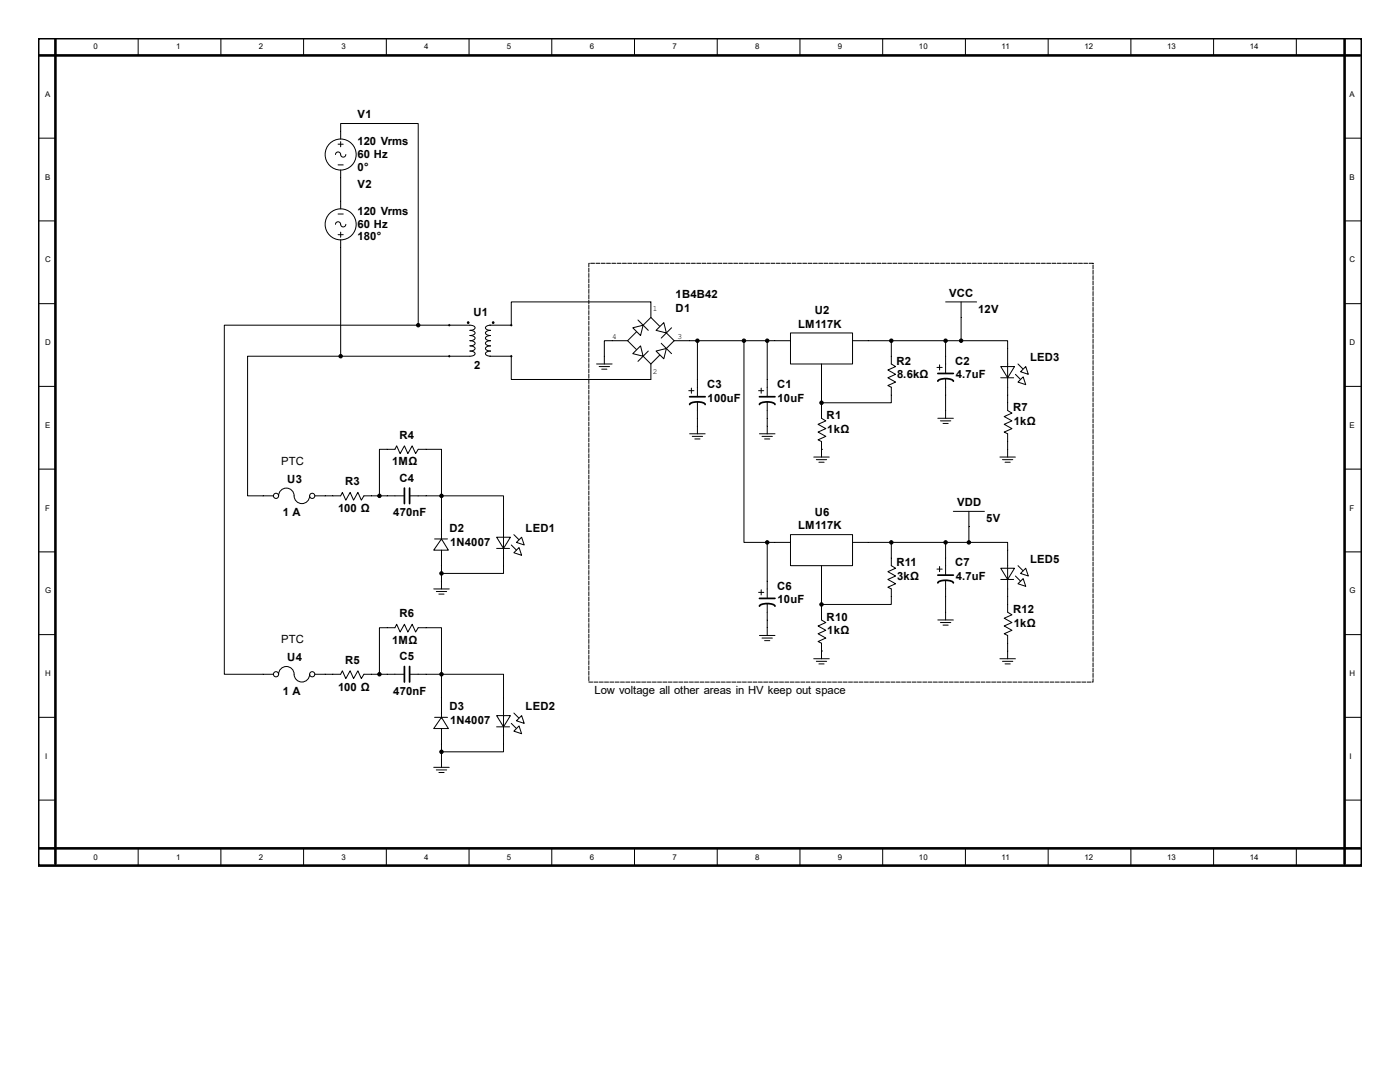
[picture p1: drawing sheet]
<svg xmlns="http://www.w3.org/2000/svg" width="279mm" height="216mm" viewBox="0 0 279 216" stroke-linecap="round" stroke-linejoin="round" font-family="sans-serif">
<path d="M7.6 7.6h264.2v165.1h-264.2zM7.6 11.1h263.8M11.1 7.6v164.8M268.3 7.6v164.8M7.6 169.3h263.8" fill="none" stroke="#000" stroke-width=".52"/>
<g fill="none" stroke="#000" stroke-width=".2">
<path d="M27.6 7.6v3.5M44.1 7.6v3.5M60.6 7.6v3.5M77.1 7.6v3.5M93.6 7.6v3.5M110.1 7.6v3.5M126.6 7.6v3.5M143.1 7.6v3.5M159.6 7.6v3.5M176.2 7.6v3.5M192.7 7.6v3.5M209.2 7.6v3.5"/>
<path d="M225.7 7.6v3.5M242.2 7.6v3.5M258.7 7.6v3.5M7.6 27.6h3.5M268.3 27.6h3.5M7.6 44.1h3.5M268.3 44.1h3.5M7.6 60.6h3.5M7.6 77.1h3.5M89.5 64.9h4.3a.71 .71 0 0 1 .9 .7l-.9 .3a.71 .71 0 0 1 .9 .7l-.9 .4a.71 .71 0 0 1 .9 .7l-.9 .3a.71 .71 0 0 1 .9 .7l-.9 .3a.71 .71 0 0 1 .9 .7l-.9 .3a.71 .71 0 0 1 .9 .8l-.9 .3h-4.3M89.7 64.7v.4M89.7 70.9v.4"/>
<path d="M97.7 64.9h4.5M97.7 71.1h4.5M97.9 64.9a.71 .71 0 0 0-.9 .7l.9 .3a.71 .71 0 0 0-.9 .7l.9 .4a.71 .71 0 0 0-.9 .7l.9 .3a.71 .71 0 0 0-.9 .7l.9 .3a.71 .71 0 0 0-.9 .7l.9 .3a.71 .71 0 0 0-.9 .8l.9 .3M102 64.7v.4M102 70.9v.4M268.3 60.6h3.5M268.3 77.1h3.5M7.6 93.6h3.5M268.3 93.6h3.5M7.6 110.1h3.5M268.3 110.1h3.5M7.6 126.6h3.5"/>
<path d="M268.3 126.6h3.5M7.6 143.1h3.5M7.6 159.6h3.5M268.3 143.1h3.5M268.3 159.6h3.5M27.6 169.3v3.4M44.1 169.3v3.4M60.6 169.3v3.4M77.1 169.3v3.4M93.6 169.3v3.4M110.1 169.3v3.4M126.6 169.3v3.4"/>
<path d="M143.1 169.3v3.4M159.6 169.3v3.4M176.2 169.3v3.4M192.7 169.3v3.4M209.2 169.3v3.4M225.7 169.3v3.4M242.2 169.3v3.4M258.7 169.3v3.4"/>
</g>
<g fill="#000" stroke="#000" stroke-width=".2">
<circle cx="93.4" cy="64.4" r=".17"/>
<circle cx="98.4" cy="64.4" r=".17"/>
</g>
<path d="M99.1 107.2h2.8l-1.4 2.2z" fill="#fff" stroke="#000" stroke-width=".2"/>
<path d="M127.3 63.9l2.1 2M129.4 70l-2.1 2.1M129.9 63.3l4.6 4.7-4.6 4.6-4.6-4.6zM132 68.5l2 2.1M134 65.4l-2 2.1M99.1 109.4h2.6M100.5 103.6v9.3M102 108.7l1.1 1.1M102.6 110.3l1-1 .5 1.5zM102.6 106.7l1 1M103.1 108.2l1-1 .5 1.5z" fill="none" stroke="#000" stroke-width=".2"/>
<g fill="#fff" stroke="#000" stroke-width=".2">
<path d="M126.3 65.4l2-.5-.5 2.1z"/>
<path d="M126.3 70.6l1.5-1.6 .5 2.1z"/>
<path d="M130.9 70l2.1-.5-.5 2.1z" fill-rule="evenodd"/>
<path d="M130.9 65.9l1.6-1.5 .5 2z" fill-rule="evenodd"/>
</g>
<g fill="none" stroke="#000" stroke-width=".2">
<path d="M119.1 72.6h3.1M119.6 73.1h2M120.1 73.7h1M120.6 71.1v1.5M122.2 68h3.1M129.9 60.2v3.1M129.9 72.6v3.1M134.5 68h3.1M137.5 78h1M138 77.4v1.1M139.2 75.7v3.5M151.4 78h1"/>
<path d="M151.9 77.4v1.1M153.1 75.7v3.5M154.7 68h3.1M157.8 66.4h12.3v6.2h-12.3zM163.9 72.6v3.1M170.1 68h3.1M177.9 71.1v1.5l.8 .5-1.5 .7 1.5 .9-1.5 .7 1.5 .8-1.5 .7 .7 .4v1.5M187 73.3h1M187.5 72.8v1M188.7 71.1v3.4M188.7 75.6v3.2M137.6 86.6h3.1"/>
<path d="M138.2 87.1h2M138.7 87.6h1M139.2 80.2v3.3M139.2 85v1.6M151.6 86.6h3.1M152.1 87.1h2M152.6 87.6h1M153.1 80.2v3.3M153.1 85v1.6M162.4 91.2h3.1M162.9 91.7h2.1M163.4 92.2h1.1"/>
<path d="M163.9 81.9v1.6l.9 .5-1.5 .7 1.5 .8-1.5 .7 1.5 .9-1.5 .7 .6 .3v3.1M187.2 83.5h3.1M187.7 84h2M188.2 84.5h1M188.7 81.9v1.6M199.5 91.2h3.1M200.1 91.7h2M200.6 92.2h1M201.1 89.7v1.5M86.6 117.5h3.1M86.7 107.5h2.6M87.1 118h2"/>
<path d="M87.6 118.5h1M88.1 107.5v2.3M88.1 116v1.5M151.6 126.8h3.1M152.1 127.3h2M152.6 127.8h1M153.1 125.3v1.5M162.4 131.4h3.1M162.9 132h2.1M163.4 132.5h1.1M163.9 129.9v1.5M187.2 123.7h3.1"/>
<path d="M187.7 124.2h2M188.2 124.7h1M188.7 122.2v1.5M199.5 131.4h3.1M200.1 132h2M200.6 132.5h1M201.1 129.9v1.5M86.6 153.1h3.1M87.1 153.6h2M87.6 154.1h1M88.1 151.6v1.5"/>
</g>
<path d="M137.6 79.2h3.1M151.6 79.2h3.1M187.2 76.1a2.58 2.58 0 0 1 3.1 0M187.2 74.5h3.1M137.6 80.7a2.58 2.58 0 0 1 3.1 0M151.6 80.7a2.58 2.58 0 0 1 3.1 0" fill="none" stroke="#000" stroke-width=".34"/>
<g fill="#000" stroke="#000" stroke-width=".2">
<circle cx="153.1" cy="68" r=".34"/>
<circle cx="177.9" cy="68" r=".34"/>
<circle cx="163.9" cy="80.4" r=".34"/>
</g>
<path d="M88.1 107.5l1.4 2.3h-2.9z" fill="#fff" stroke="#000" stroke-width=".2"/>
<g fill="none" stroke="#000" stroke-width=".2">
<path d="M52.5 98.9h2.1M55.6 98.9a1.55 1.55 0 0 1 1.6-1.5 1.55 1.55 0 0 1 1.5 1.5 1.55 1.55 0 0 0 1.5 1.6 1.55 1.55 0 0 0 1.6-1.6M62.8 98.9h2.1M66.4 98.9h1.6l.3-.6 .7 1.5 .9-1.5 .7 1.5 .8-1.5 .7 1.5 .5-.9h1.6M77.3 89.7h1.5l.4-.7 .7 1.5 .8-1.5 .7 1.5 .9-1.5 .6 1.5 .6-.8h1.5M77.3 98.9h3.4M81.7 98.9h3.3M88.1 103.6v4.1M88.1 109.8v3.1"/>
<circle cx="55.1" cy="98.9" r=".52"/>
<circle cx="62.3" cy="98.9" r=".52"/>
</g>
<path d="M80.7 97.4v3.1M81.7 97.4v3.1" fill="none" stroke="#000" stroke-width=".34"/>
<g fill="#000" stroke="#000" stroke-width=".2">
<circle cx="88.1" cy="98.9" r=".34"/>
<circle cx="88.1" cy="114.4" r=".34"/>
</g>
<path d="M99.1 142.8h2.8l-1.4 2.2z" fill="#fff" stroke="#000" stroke-width=".2"/>
<path d="M99.1 145h2.6M100.5 142.3v4.6M102 144.3l1.1 1.1M102.6 142.3l1 1" fill="none" stroke="#000" stroke-width=".2"/>
<g fill="#fff" stroke="#000" stroke-width=".2">
<path d="M103.1 143.8l1-1 .5 1.5z"/>
<path d="M103.6 144.9l.5 1.5-1.5-.5z"/>
</g>
<path d="M100.5 139.2v3.1M86.7 143.1h2.6M88.1 143.1v2.3M100.5 146.9v1.6" fill="none" stroke="#000" stroke-width=".2"/>
<path d="M88.1 143.1l1.4 2.3h-2.9z" fill="#fff" stroke="#000" stroke-width=".2"/>
<g fill="none" stroke="#000" stroke-width=".2">
<path d="M188.7 60.2h6.2M191.8 60.2v3.1M52.5 134.5h2.1M55.6 134.5a1.55 1.55 0 0 1 1.5-1.5 1.55 1.55 0 0 1 1.6 1.5 1.55 1.55 0 0 0 1.5 1.6 1.55 1.55 0 0 0 1.6-1.6M62.8 134.5h2.1M66.4 134.5h1.6l.3-.6 .7 1.5 .9-1.5 .7 1.5 .8-1.5 .7 1.5 .5-.9h1.6M77.3 125.3h1.5l.4-.7 .7 1.5 .8-1.5 .7 1.5 .9-1.5 .6 1.5 .6-.8h1.5M77.3 134.5h3.4M81.7 134.5h3.3M88.1 139.2v4.1M88.1 145.4v3.1"/>
<circle cx="55.1" cy="134.5" r=".52"/>
<circle cx="62.3" cy="134.5" r=".52"/>
</g>
<path d="M80.7 133v3.1M81.7 133v3.1" fill="none" stroke="#000" stroke-width=".34"/>
<g fill="#000" stroke="#000" stroke-width=".2">
<circle cx="188.7" cy="68" r=".34"/>
<circle cx="75.7" cy="98.9" r=".34"/>
<circle cx="75.7" cy="134.5" r=".34"/>
<circle cx="88.1" cy="134.5" r=".34"/>
<circle cx="88.1" cy="150" r=".34"/>
</g>
<path d="M199.7 73.1h2.8l-1.4 2.3z" fill="#fff" stroke="#000" stroke-width=".2"/>
<path d="M199.7 75.4h2.6M201.1 72.6v4.7M202.6 74.7l1.1 1M203.2 72.6l1 1.1" fill="none" stroke="#000" stroke-width=".2"/>
<g fill="#fff" stroke="#000" stroke-width=".2">
<path d="M203.7 74.2l1-1.1 .5 1.6z"/>
<path d="M203.2 76.2l1-1 .5 1.6z"/>
</g>
<g fill="none" stroke="#000" stroke-width=".2">
<path d="M201.1 69.5v3.1M201.1 77.3v1.5M201.1 80.4v1.5l.9 .5-1.6 .7 1.6 .9-1.6 .7 1.6 .8-1.6 .7 .7 .4v1.5M151.4 118.2h1M151.9 117.7v1M153.1 116v3.4M154.7 108.2h3.1M157.8 106.7h12.3v6.2h-12.3zM163.9 112.9v3.1M170.1 108.2h3.1M177.9 111.3v1.6l.8 .5-1.5 .7 1.5 .8-1.5 .7 1.5 .9-1.5 .7 .7 .3v1.6M187 113.6h1"/>
<path d="M187.5 113v1.1M188.7 111.3v3.5M188.7 115.8v3.3M153.1 120.4v3.3M163.9 122.2v1.5l.9 .5-1.5 .7 1.5 .9-1.5 .7 1.5 .8-1.5 .7 .6 .3M163.9 128.3v1.6"/>
</g>
<g fill="#000" stroke="#000" stroke-width=".2">
<circle cx="191.8" cy="68" r=".34"/>
<circle cx="177.9" cy="108.2" r=".34"/>
<circle cx="188.7" cy="108.2" r=".34"/>
<circle cx="163.9" cy="120.6" r=".34"/>
</g>
<path d="M151.6 119.4h3.1M187.2 116.3a2.58 2.58 0 0 1 3.1 0M187.2 114.8h3.1M151.6 121a2.58 2.58 0 0 1 3.1 0" fill="none" stroke="#000" stroke-width=".34"/>
<path d="M199.7 113.4h2.8l-1.4 2.2z" fill="#fff" stroke="#000" stroke-width=".2"/>
<g fill="none" stroke="#000" stroke-width=".2">
<path d="M67.5 28.8h1M67.5 32.9h1M68 27.7v-3.1h15.5v40.3M68 28.3v1M68 33.9v7.8M69 30.8a.52 .52 0 0 1-.5 .6 .52 .52 0 0 1-.5-.6 .52 .52 0 0 0-.5-.5 .52 .52 0 0 0-.5 .5M67.5 46.8h1M67.5 42.7h1M68 46.3v1M68 47.9v23.2M69 44.8a.52 .52 0 0 1-.5 .5 .52 .52 0 0 1-.5-.5 .52 .52 0 0 0-.5-.5 .52 .52 0 0 0-.5 .5M68 71.1h-18.6v27.8h3.1"/>
<path d="M68 71.1h21.7M83.5 64.9h-38.7v69.6h7.7M83.5 64.9h6.2M102 71.1v4.6h27.9M122.2 68h-1.6v3.1M129.9 60.2h-27.9v4.7M137.6 68h17.1M139.2 68v7.7M148.5 68v40.2h4.6M153.1 68v7.7M163.9 75.7v6.2M173.2 68h18.6"/>
<path d="M177.9 78.8v1.6h-14M177.9 68v3.1M188.7 68v3.1M188.7 78.8v3.1M191.8 68h9.3v1.5M191.8 63.3v4.7M201.1 78.8v1.6M64.9 98.9h1.5M74.2 98.9h3.1M77.3 89.7h-1.6v9.2M85 89.7h3.1v9.2M85 98.9h3.1"/>
<path d="M88.1 98.9h12.4v4.7M88.1 98.9v4.7M139.2 83.5v1.5M153.1 83.5v1.5M163.9 89.7h.1M201.1 88.1v1.6M88.1 112.9v3.1M100.5 112.9v1.5h-12.4M153.1 108.2v7.8M153.1 108.2h1.6M163.9 116v6.2M173.2 108.2h20.2"/>
<path d="M177.9 119.1v1.5h-14M177.9 108.2v3.1M188.7 108.2v3.1M188.7 119.1v3.1M190.3 102h6.2M193.4 108.2h7.7v14l.9 .5-1.6 .7 1.6 .8-1.6 .7 1.6 .9-1.6 .7 .7 .3v3.1M193.4 102v6.2M199.7 115.6h2.6M202.6 114.9l1.1 1.1M203.2 116.5l1-1 .5 1.5zM203.2 112.9l1 1M203.7 114.4l1-1 .5 1.5z"/>
<path d="M64.9 134.5h1.5M74.2 134.5h3.1M77.3 125.3h-1.6v9.2M85 125.3h3.1v9.2M85 134.5h3.1M88.1 134.5h12.4v4.7M88.1 134.5v4.7M153.1 123.7v1.6M163.9 129.9h.1M88.1 148.5v3.1M100.5 148.5v1.5h-12.4"/>
<circle cx="68" cy="30.8" r="3.1"/>
<circle cx="68" cy="44.8" r="3.1"/>
</g>
<g fill="#000" stroke="#000" stroke-width=".2">
<circle cx="68" cy="71.1" r=".34"/>
<circle cx="83.5" cy="64.9" r=".34"/>
<circle cx="139.2" cy="68" r=".34"/>
<circle cx="148.5" cy="68" r=".34"/>
<circle cx="153.1" cy="108.2" r=".34"/>
<circle cx="193.4" cy="108.2" r=".34"/>
</g>
<path d="M117.5 52.5h100.6v83.6h-100.6z" fill="none" stroke="#fff" stroke-width=".2" stroke-dasharray=".8 .3" stroke-dashoffset=".8"/>
<path d="M117.5 52.5h100.6v83.6h-100.6z" fill="none" stroke="#000" stroke-width=".2" stroke-dasharray=".8 .3"/>
<g font-size="2.2">
<text x="71.4" y="23.6">V1</text>
<text x="71.4" y="28.9">120 Vrms</text>
<text x="71.4" y="31.5">60 Hz</text>
<text x="71.4" y="34">0°</text>
<text x="71.4" y="37.5">V2</text>
<text x="71.4" y="42.8">120 Vrms</text>
<text x="71.4" y="45.4">60 Hz</text>
<text x="71.4" y="48">180°</text>
<text x="134.8" y="59.5">1B4B42</text>
<text x="189.4" y="59.2">VCC</text>
<text x="94.5" y="63.1">U1</text>
<text x="134.8" y="62.3">D1</text>
<text x="159.3" y="65.4">LM117K</text>
<text x="162.6" y="62.6">U2</text>
<text x="195.2" y="62.4">12V</text>
<text x="94.6" y="73.6">2</text>
<text x="141.1" y="77.4">C3</text>
<text x="155.1" y="77.4">C1</text>
<text x="178.9" y="72.8">R2</text>
<text x="179" y="75.5">8.6kΩ</text>
<text x="190.6" y="72.8">C2</text>
<text x="190.8" y="75.5">4.7uF</text>
<text x="205.6" y="72.1">LED3</text>
<text x="141.2" y="80.2">100uF</text>
<text x="155.2" y="80.2">10uF</text>
<text x="165" y="83.6">R1</text>
<text x="202.2" y="82">R7</text>
<text x="79.7" y="87.5">R4</text>
<text x="165.1" y="86.4">1kΩ</text>
<text x="202.3" y="84.8">1kΩ</text>
<text x="56.1" y="92.7">PTC</text>
<text x="78.3" y="92.9">1MΩ</text>
<text x="57.3" y="96.3">U3</text>
<text x="68.9" y="96.9">R3</text>
<text x="79.7" y="96.1">C4</text>
<text x="191" y="101">VDD</text>
<text x="56.5" y="103">1 A</text>
<text x="67.5" y="102.2">100 Ω</text>
<text x="78.5" y="103">470nF</text>
<text x="89.7" y="106.1">D2</text>
<text x="104.9" y="106.1">LED1</text>
<text x="159.3" y="105.6">LM117K</text>
<text x="162.6" y="102.9">U6</text>
<text x="196.8" y="104.2">5V</text>
<text x="89.8" y="108.9">1N4007</text>
<text x="178.9" y="113">R11</text>
<text x="190.6" y="113">C7</text>
<text x="205.6" y="112.3">LED5</text>
<text x="155.1" y="117.6">C6</text>
<text x="179" y="115.8">3kΩ</text>
<text x="190.8" y="115.8">4.7uF</text>
<text x="79.7" y="123.1">R6</text>
<text x="155.2" y="120.4">10uF</text>
<text x="165" y="123.8">R10</text>
<text x="202.2" y="122.3">R12</text>
<text x="202.3" y="125.1">1kΩ</text>
<text x="56.1" y="128.3">PTC</text>
<text x="57.3" y="131.9">U4</text>
<text x="78.3" y="128.5">1MΩ</text>
<text x="79.7" y="131.7">C5</text>
<text x="165.1" y="126.6">1kΩ</text>
<text x="67.5" y="137.8">100 Ω</text>
<text x="68.9" y="132.5">R5</text>
<text x="56.5" y="138.6">1 A</text>
<text x="78.5" y="138.6">470nF</text>
<text x="89.7" y="141.7">D3</text>
<text x="104.9" y="141.7">LED2</text>
<text x="118.7" y="138.5">Low voltage all other areas in HV keep out space</text>
<text x="89.8" y="144.5">1N4007</text>
</g>
<g font-size="1.6">
<text x="18.6" y="9.9">0</text>
<text x="35.1" y="9.9">1</text>
<text x="51.6" y="9.9">2</text>
<text x="68.2" y="9.9">3</text>
<text x="84.7" y="9.9">4</text>
<text x="101.2" y="9.9">5</text>
<text x="117.7" y="9.9">6</text>
<text x="134.2" y="9.9">7</text>
<text x="150.7" y="9.9">8</text>
<text x="167.2" y="9.9">9</text>
<text x="183.4" y="9.9">10</text>
<text x="199.9" y="9.9">11</text>
<text x="216.4" y="9.9">12</text>
<text x="232.9" y="9.9">13</text>
<text x="249.4" y="9.9">14</text>
<text x="9" y="19.3">A</text>
<text x="269.3" y="19.3">A</text>
<text x="9" y="35.9">B</text>
<text x="269.3" y="35.9">B</text>
<text x="9" y="52.4">C</text>
<text x="269.3" y="52.4">C</text>
<text x="130.3" y="62">1</text>
<text x="9" y="68.9">D</text>
<text x="122.2" y="67.7">4</text>
<text x="135.2" y="67.7">3</text>
<text x="269.3" y="68.9">D</text>
<text x="130.3" y="74.6">2</text>
<text x="9" y="85.4">E</text>
<text x="269.3" y="85.4">E</text>
<text x="9" y="101.9">F</text>
<text x="269.3" y="101.9">F</text>
<text x="9" y="118.4">G</text>
<text x="269.3" y="118.4">G</text>
<text x="9" y="134.9">H</text>
<text x="269.3" y="134.9">H</text>
<text x="9" y="151.4">I</text>
<text x="269.3" y="151.4">I</text>
<text x="18.6" y="171.5">0</text>
<text x="35.1" y="171.5">1</text>
<text x="51.6" y="171.5">2</text>
<text x="68.2" y="171.5">3</text>
<text x="84.7" y="171.5">4</text>
<text x="101.2" y="171.5">5</text>
<text x="117.7" y="171.5">6</text>
<text x="134.2" y="171.5">7</text>
<text x="150.7" y="171.5">8</text>
<text x="167.2" y="171.5">9</text>
<text x="183.4" y="171.5">10</text>
<text x="199.9" y="171.5">11</text>
<text x="216.4" y="171.5">12</text>
<text x="232.9" y="171.5">13</text>
<text x="249.4" y="171.5">14</text>
</g>
</svg>
